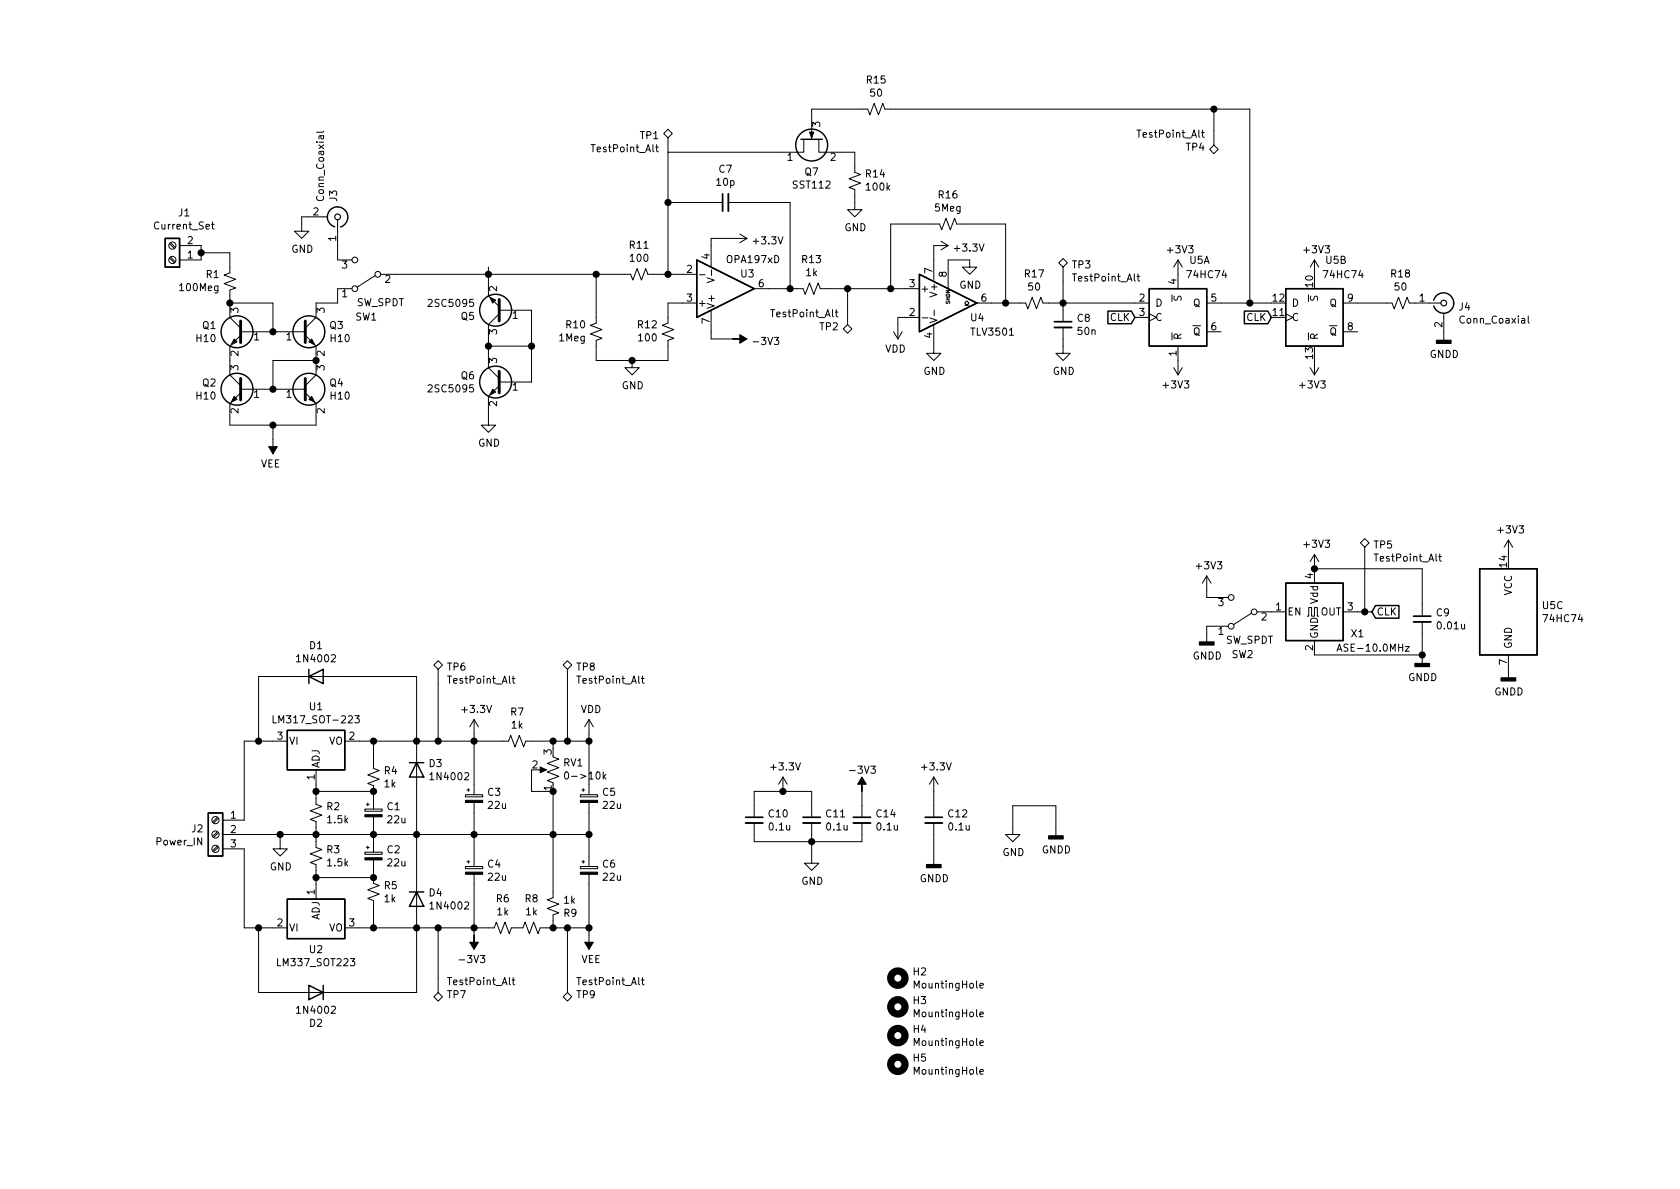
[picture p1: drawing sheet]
<svg xmlns="http://www.w3.org/2000/svg" width="297mm" height="210mm" viewBox="0 0 297 210" stroke-linecap="round" stroke-linejoin="round" font-family="sans-serif">
<g fill="none" stroke="#000" stroke-width=".25">
<path d="M59.7 36.6a1.8 1.8 0 0 1 1.8 1.5 1.8 1.8 0 0 1-1.3 2M59.7 36.6a1.8 1.8 0 0 0-1.8 1.5 1.8 1.8 0 0 0 1.3 2M141.6 24.6h3.8M29.2 42.2h2.5v5h-2.5zM123.2 46l10.1 5-10.1 5.1zM162.6 48.5l10.1 5.1-10.1 5.1zM195.9 55h4.1l.7 1.1-.7 1.1h-4.1zM203.2 51h10.2v10.2h-10.2zM220 55h4.2l.6 1.1-.6 1.1h-4.2zM227.3 51h10.2v10.2h-10.2zM253.5 53.1a1.8 1.8 0 0 1 2.7-1 1.8 1.8 0 0 1 .1 2.9 1.8 1.8 0 0 1-2.8-.9M54.6 119.6l2.5-1.2v2.5z"/>
<path d="M54.6 118.4v2.5M227.3 103.1h10.2v10.2h-10.2zM243.2 107.1h4.1v2.2h-4.1l-.6-1.1zM261.6 100.6h10.2v15.2h-10.2zM50.8 129.2h10.2v6.9h-10.2zM72.4 134.9h2.5M73.7 134.9l1.2 2.5h-2.5zM36.8 143.8h2.6v7.6h-2.6zM50.8 159h10.2v7h-10.2zM72.4 157.7h2.5M73.7 157.7l1.2 2.6h-2.5zM54.6 174.2l2.5 1.3-2.5 1.3z"/>
<path d="M57.1 174.2v2.6"/>
<circle cx="143.5" cy="25.6" r="2.82"/>
<circle cx="41.9" cy="58.7" r="2.82"/>
<circle cx="54.6" cy="58.7" r="2.82"/>
<circle cx="87.6" cy="54.9" r="2.82"/>
<circle cx="41.9" cy="68.8" r="2.82"/>
<circle cx="54.6" cy="68.8" r="2.82"/>
<circle cx="87.6" cy="67.6" r="2.82"/>
</g>
<g fill="none" stroke="#000" stroke-width=".18">
<path d="M214.6 19.3v6.3M37.4 39.7h.5M37.6 39.2v1.1l.3 .2M57.2 23.2l-.2 .2h-1M57.9 38.3h-4.6v2.6h1.3l-1.3 1.3-1.2-1.3h1.2M59.7 38.9v7.1h2.5M115.9 26h.5M116.1 25.6v1.1l.3 .1M117.3 23.6l.8-.7 .8 .7-.8 .8zM118.1 24.4v24.1M118.1 35.8h9.7M128.8 35.8h10.9v15.2"/>
<path d="M142.1 24.6v2.3h-24M143.5 24.6v-5.3h9.9l.4 1 .8-2 .7 2 .8-2 .4 1h64.5v34.3M144.8 24.6v2.3h6.3v3.6l1 .4-2 .7 2 .8-2 .7 1 .4v3.6h1.3l-1.3 1.2-1.2-1.2h1.2M212.4 23.4h.5M212.6 23v1.1l.3 .2M214.6 25.6l.8 .8-.8 .8-.7-.8zM30 43.1l.8 .8M30 45.6l.8 .9M30.1 42.9l.9 .9M30.1 45.5l.9 .8M31.7 43.4h3.9v2.6h-3.9M35.6 44.7h5v3.6l-1 .3 2.1 .8-2.1 .8 2.1 .7-1.1 .4v4.8l1.9 1.9"/>
<path d="M40.6 53.6h7.7v5.1M42.5 59.3l-1.9 1.9v5.1l1.9 1.9M42.5 58.7h11.5M54 59.3l1.9 1.9v5.1l-1.9 1.9M62.2 51h-2.5v2.6h-3.8v2.5l-1.9 1.9M66.3 48.8l-3.2 2M67.3 48.5h44.2l.4 1 .7-2 .8 2 .8-2 .4 1h8.6M86.4 47.2v5.1l1.9 1.9M88.3 55.5l-1.9 1.9v7.6l1.9 1.9M88.3 54.9h5.7v12.7h-5.7M105.4 48.5v8.6l-1 .4 2 .8-2 .7 2 .8-1 .4v3.5h12.7v-3.5l1-.4-2-.8 2-.7-2-.8 1-.4v-3.5h5.1M123.7 48.6h1"/>
<path d="M125 49.1l1.3 .4-1.3 .5M125.7 54.9v5h3.8M125.8 47.7v1M130.8 41.4l1.3 .8M132.1 42.2h-6.4v5M132.1 42.2l-1.3 .7M133.3 51h8.7l.4 1.1 .7-2.1 .8 2.1 .8-2.1 .3 1h17.6M147.7 55.2h.5M147.9 54.8v1l.3 .2M149.9 57.4l.7 .8-.7 .7-.8-.7zM149.9 51v6.4M157.5 51v-11.4h8.6l.4 1 .8-2 .7 2 .8-2 .4 1h8.6v14"/>
<path d="M158 58.7l.7 1.2M159.5 58.7l-.8 1.2M162.6 56.1h-3.9v3.8M163 56.2h1M164.4 56.2l1.3 .4-1.3 .5M165.1 57.4v5.1h1.3l-1.3 1.2-1.3-1.2h1.3M165.2 54.8v1M166.4 42.7l1.2 .7M167.6 43.4h-2.5v6.4M167.6 43.4l-1.2 .8M170.6 54h.3l-.3-.4 .3-.4 .4 .4-.4 .4h.4M171.4 47.2h-1.2l1.2 1.3 1.3-1.3h-1.3v-1.2h-3.8v5"/>
<path d="M172.7 53.6h8.7l.3 1 .8-2 .8 2 .7-2 .4 1h18.8M187.2 46.5l.8-.8 .7 .8-.7 .7zM188 57.9v4.6h1.2l-1.2 1.2-1.3-1.2h1.3M188 47.2v9.7M200.7 56.1h2.5M201 48.9h.5M201.2 48.4v1.1l.3 .2M203.2 55.5l1.3 .6-1.3 .7M208.3 46v5M208.3 46l-.8 1.2M208.3 46l.7 1.2M213.4 53.6h11.4"/>
<path d="M213.4 58.7h2.5M227.3 55.5l1.3 .6-1.3 .7M232.4 46v2.5M232.4 46l-.8 1.2M232.4 46l.8 1.2M237.5 53.6h8.6l.4 1 .8-2 .7 2 .8-2 .4 1h5.6M237.5 58.7h2.5M255.3 55.4v4.8M270.2 55.9v1.1l.2 .1M42.5 69.5l-1.9 1.9v3.8h15.3v-3.8l-1.9-1.9M42.5 68.8h11.5M48.3 75.2v5.1"/>
<path d="M55.9 63.7h-7.6v5.1M86.4 61.2h7.6M88.3 68.2l-1.9 1.9v5.1h1.2l-1.2 1.2-1.3-1.2h1.3M111.8 63.7v1.3h1.2l-1.2 1.3-1.3-1.3h1.3M207.5 65l.8 1.3M208.3 61.2v5.1M209 65l-.7 1.3M231.6 65l.8 1.3M232.4 63.7v2.6M233.2 65l-.8 1.3M232.4 98v5.1M232.4 98l-.8 1.3"/>
<path d="M232.4 98l.8 1.3M241.3 95.2l.8 .8-.8 .8-.8-.8zM241.3 96.8v11.4M254.4 98.4h.5M254.6 98v1.1l.3 .1M266.7 95.5v2.5M266.7 95.5l-.8 1.3M266.7 95.5l.8 1.3M76.7 117.6l.8-.8 .7 .8-.7 .8zM77.5 118.4v12.7M90.6 120h.4M90.7 119.6v1l.3 .2"/>
<path d="M99.6 117.6l.7-.8 .8 .8-.8 .8zM100.3 118.4v12.7M113.4 120h.5M113.6 119.6v1l.3 .2M213.4 101.8v3.9h3.8M213.4 101.8l-.8 1.3M213.4 101.8l.7 1.3M217.2 110.7h-3.8v2.8M221.2 108.5l-3.1 2M222.2 108.2h5.1M231.1 109h.3v-1.6h.5v1.6h.5v-1.6h.5v1.6h.3M232.4 113.3v2.5h19.1"/>
<path d="M232.4 100.6h19.1v8.4M236.4 115.2l.4-1.3 .4 1.3M236.5 114.8h.6M237.5 108.2h5.1M248.5 114.3h.7l-.7 .9h.7M251.5 110v7.3M266.7 115.8v4.1M45.7 131.1v-11.5h28v55.9h-28v-11.4M48.3 126.6v1.2h.6M50.8 131.1h-7.6v13.9h-3.8M55.9 136.1v6.1l1 .4-2 .8 2 .7-2 .8 1 .4v4.6l1 .3-2 .8 2 .8-2 .7 1 .4v6.1M55.9 139.9h10.1"/>
<path d="M61 131.1h28.9l.4-1.1 .8 2.1 .7-2.1 .8 2.1 .4-1h11.1M62.7 126.6h.8l-.4 .4 .3 .2 .1 .4-.2 .2-.6-.1M66 131.1v4.8l1.1 .4-2.1 .7 2.1 .8-2.1 .8 1 .3v4.2M82.5 139.7h.6M82.8 139.4v.5M83.8 127.2l-.7 1.3M83.8 127.2v13.3M83.8 127.2l.8 1.3M94 136.1v3.8h3.8v18.8l-1 .4 2 .8-2 .7 2 .8-1 .4v2.3M95.2 136.1h1.1M97.8 133.9l1 .3-2 .8 2 .8-2 .7 2 .8-2 .7 1 .4v.3M97.8 131.1v1.2"/>
<path d="M99.9 136.6l.2-.1a.67 .67 0 0 1 .5 .6 .67 .67 0 0 1-.5 .7l-.3-.5zM102.9 139.7h.5M103.1 139.4v.5M104.1 127.2l-.7 1.3M104.1 127.2v13.3M104.1 127.2l.8 1.3M106.8 137.3l.3 .5M107.1 136.9l-.4 .5M138.4 137.4l-.7 1.3M138.4 137.4v2.5M138.4 137.4l.8 1.3M152.4 139.9v4.6"/>
<path d="M165.1 137.4v7.1M165.1 137.4l-.8 1.3M165.1 137.4l.8 1.3M38.5 149.6l-.9 .8M38.5 147.1l-.9 .8M38.5 144.5l-.9 .9M38.6 149.8l-.8 .8M38.6 147.2l-.8 .9M38.6 144.7l-.8 .8M39.4 147.6h64.7M39.4 150.1h3.8v14h7.6M49.5 147.6v2.5h1.3l-1.3 1.3-1.2-1.3h1.2"/>
<path d="M55.9 155.2h10.1M64.5 143.1h3.1v.4h-3.1zM64.5 150.7h3.1v.4h-3.1zM64.8 142.2h.5M64.8 149.9h.5M65 142v.5M65 149.6v.5M66 152.1v4.1l1.1 .4-2.1 .7 2.1 .8-2.1 .8 1 .4v4.8M66 144.4v6.3M82.3 140.5h3v.4h-3zM82.3 153.2h3v.4h-3zM82.5 152.4h.6"/>
<path d="M82.8 152.1v.5M83.8 141.9v11.3M83.8 154.6v10.7M102.6 140.5h3.1v.4h-3.1zM102.6 153.2h3.1v.4h-3.1zM102.9 152.4h.5M103.1 152.1v.5M104.1 141.9v11.3M104.1 154.6v13.3M133.3 144.5v-4.6h10.2v4.6M133.3 145.5v3.3h19.1v-3.3M143.5 145.5v7.1h1.3l-1.3 1.3-1.3-1.3h1.3"/>
<path d="M165.1 145.5v7.4M179.1 147.6h-1.3l1.3 1.2 1.2-1.2h-1.2v-5.1h7.6v5.3M61 164.1h26.4l.4-1 .7 2 .8-2 .7 2 .4-1h2.1l.3-1 .8 2 .8-2 .7 2 .4-1h8.6M77.5 175.5l.7 .8-.7 .7-.8-.7zM77.5 164.1v11.4M90.6 173.3h.4M90.7 172.9v1.1l.3 .1M99.6 176.3l.7-.8 .8 .8-.8 .7zM100.3 164.1v11.4M113.4 173.3h.5M113.6 172.9v1.1l.3 .1M173.3 174.3l.6-.1-.1-.3h-.3l-.2 .2v.6h.5"/>
<path d="M173.3 179.4l.6-.1-.1-.3h-.3l-.2 .1v.7h.5M173.3 184.4l.6-.1-.1-.2-.3-.1-.2 .2v.6h.5M173.3 189.5l.6-.1-.1-.2-.3-.1-.2 .2v.6h.5"/>
<circle cx="30.5" cy="46" r=".63"/>
<circle cx="30.5" cy="43.4" r=".63"/>
<circle cx="62.7" cy="46" r=".51"/>
<circle cx="62.7" cy="51" r=".51"/>
<circle cx="66.8" cy="48.5" r=".51"/>
<circle cx="217.7" cy="110.7" r=".51"/>
<circle cx="217.7" cy="105.7" r=".51"/>
<circle cx="221.7" cy="108.2" r=".51"/>
<circle cx="38.1" cy="147.6" r=".63"/>
<circle cx="38.1" cy="145" r=".63"/>
<circle cx="38.1" cy="150.1" r=".63"/>
</g>
<g fill="#000" stroke="#000" stroke-width=".18">
<path d="M143.1 23.4h.8l-.4 1zM86.6 52.6l1 .5-.5 .5zM129.5 59.9h1.3v-.7l1.3 .7-1.3 .8v-.8zM41.4 59.9l.5 .5-1 .6zM41.4 70.1l.5 .5-1 .5zM47.5 79h1.5l-.7 1.3zM55.1 59.9l.5 1.1-1-.6zM55.1 70.1l.5 1-1-.5zM87.1 68.8l.5 .5-1 .5zM95.5 135.6l1.1 .5-1.1 .5zM152.4 137.4l.8 1.3h-.8v1.2v-1.2h-.8zM64.5 144.1h3.1v.3h-3.1z"/>
<path d="M64.5 151.7h3.1v.4h-3.1zM82.3 141.5h3v.4h-3zM82.3 154.2h3v.4h-3zM102.6 141.5h3.1v.4h-3.1zM102.6 154.2h3.1v.4h-3.1zM83.8 165.3v1.3h.8l-.8 1.3-.7-1.3h.7zM103.4 166.6h1.5l-.8 1.3z"/>
</g>
<path d="M42.5 56.8v3.8M54 56.8v3.8M88.3 53v3.8M42.5 66.9v3.8M54 66.9v3.8M88.3 65.7v3.8" fill="none" stroke="#000" stroke-width=".51"/>
<path d="M128.8 34.3v3M186.4 57.9h3.1M249.9 110h3.1M131.8 145.5h3.1M142 145.5h3M150.9 145.5h3M163.6 145.5h3" fill="none" stroke="#000" stroke-width=".33"/>
<path d="M127.8 34.3v3M186.4 56.9h3.1M249.9 109h3.1M131.8 144.5h3.1M142 144.5h3M150.9 144.5h3M163.6 144.5h3" fill="none" stroke="#000" stroke-width=".3"/>
<g fill="#000" stroke="#000" stroke-width=".25">
<path d="M254 60.2h2.5v.5h-2.5zM212.1 113.5h2.5v.5h-2.5zM250.2 117.3h2.5v.6h-2.5zM265.4 119.9h2.6v.5h-2.6zM163.8 152.9h2.6v.5h-2.6zM185.4 147.8h2.6v.5h-2.6z"/>
<circle cx="214.6" cy="19.3" r=".51"/>
<circle cx="118.1" cy="35.8" r=".51"/>
<circle cx="35.6" cy="44.7" r=".51"/>
<circle cx="40.6" cy="53.6" r=".51"/>
<circle cx="48.3" cy="58.7" r=".51"/>
<circle cx="86.4" cy="48.5" r=".51"/>
<circle cx="105.4" cy="48.5" r=".51"/>
<circle cx="118.1" cy="48.5" r=".51"/>
<circle cx="139.7" cy="51" r=".51"/>
<circle cx="149.9" cy="51" r=".51"/>
<circle cx="157.5" cy="51" r=".51"/>
<circle cx="177.8" cy="53.6" r=".51"/>
<circle cx="188" cy="53.6" r=".51"/>
<circle cx="221" cy="53.6" r=".51"/>
<circle cx="48.3" cy="75.2" r=".51"/>
<circle cx="48.3" cy="68.8" r=".51"/>
<circle cx="55.9" cy="63.7" r=".51"/>
<circle cx="86.4" cy="61.2" r=".51"/>
<circle cx="94" cy="61.2" r=".51"/>
<circle cx="111.8" cy="63.7" r=".51"/>
<circle cx="232.4" cy="100.6" r=".51"/>
<circle cx="241.3" cy="108.2" r=".51"/>
<circle cx="251.5" cy="115.8" r=".51"/>
<circle cx="45.7" cy="131.1" r=".51"/>
<circle cx="55.9" cy="139.9" r=".51"/>
<circle cx="66" cy="131.1" r=".51"/>
<circle cx="66" cy="139.9" r=".51"/>
<circle cx="73.7" cy="131.1" r=".51"/>
<circle cx="77.5" cy="131.1" r=".51"/>
<circle cx="83.8" cy="131.1" r=".51"/>
<circle cx="97.8" cy="131.1" r=".51"/>
<circle cx="97.8" cy="139.9" r=".51"/>
<circle cx="100.3" cy="131.1" r=".51"/>
<circle cx="104.1" cy="131.1" r=".51"/>
<circle cx="138.4" cy="139.9" r=".51"/>
<circle cx="49.5" cy="147.6" r=".51"/>
<circle cx="55.9" cy="155.2" r=".51"/>
<circle cx="55.9" cy="147.6" r=".51"/>
<circle cx="66" cy="155.2" r=".51"/>
<circle cx="66" cy="147.6" r=".51"/>
<circle cx="73.7" cy="147.6" r=".51"/>
<circle cx="83.8" cy="147.6" r=".51"/>
<circle cx="97.8" cy="147.6" r=".51"/>
<circle cx="104.1" cy="147.6" r=".51"/>
<circle cx="143.5" cy="148.8" r=".51"/>
<circle cx="45.7" cy="164.1" r=".51"/>
<circle cx="66" cy="164.1" r=".51"/>
<circle cx="73.7" cy="164.1" r=".51"/>
<circle cx="77.5" cy="164.1" r=".51"/>
<circle cx="83.8" cy="164.1" r=".51"/>
<circle cx="97.8" cy="164.1" r=".51"/>
<circle cx="100.3" cy="164.1" r=".51"/>
<circle cx="104.1" cy="164.1" r=".51"/>
</g>
<g fill="none" stroke="#000" stroke-width=".2">
<circle cx="59.7" cy="38.3" r=".51"/>
<circle cx="255.3" cy="53.6" r=".51"/>
</g>
<g fill="none" stroke="#000" stroke-width="1.3">
<circle cx="158.7" cy="173" r="1.27"/>
<circle cx="158.7" cy="178" r="1.27"/>
<circle cx="158.7" cy="188.2" r="1.27"/>
<circle cx="158.7" cy="183.1" r="1.27"/>
</g>
<g font-size="1.8">
<text x="153.3" y="14.8">R15</text>
<text x="153.9" y="17.1">50</text>
<text x="145" y="22.4" transform="rotate(-90 145 22.4)">3</text>
<text x="104.8" y="26.9">TestPoint_Alt</text>
<text x="113.2" y="24.6">TP1</text>
<text x="139.2" y="28.4">1</text>
<text x="146.8" y="28.4">2</text>
<text x="201.3" y="24.4">TestPoint_Alt</text>
<text x="209.7" y="26.7">TP4</text>
<text x="57.3" y="35.3" transform="rotate(-90 57.3 35.3)">Conn_Coaxial</text>
<text x="59.6" y="35.6" transform="rotate(-90 59.6 35.6)">J3</text>
<text x="126.7" y="32.9">10p</text>
<text x="127.2" y="30.6">C7</text>
<text x="140.3" y="33.3">SST112</text>
<text x="142.3" y="31">Q7</text>
<text x="153.1" y="31.4">R14</text>
<text x="153.3" y="33.7">100k</text>
<text x="166" y="35.1">R16</text>
<text x="27.5" y="40.6">Current_Set</text>
<text x="31.6" y="38.3">J1</text>
<text x="55.4" y="38.1">2</text>
<text x="149.3" y="40.9">GND</text>
<text x="165.4" y="37.4">5Meg</text>
<text x="33.2" y="45.7">1</text>
<text x="33.2" y="43.2">2</text>
<text x="51.5" y="44.7">GND</text>
<text x="59.4" y="42.6" transform="rotate(-90 59.4 42.6)">1</text>
<text x="60.5" y="47.5">3</text>
<text x="111.4" y="44">R11</text>
<text x="111.5" y="46.3">100</text>
<text x="125.5" y="45.8" transform="rotate(-90 125.5 45.8)">4</text>
<text x="128.6" y="46.5">OPA197xD</text>
<text x="133.4" y="43.2">+3.3V</text>
<text x="141.9" y="46.5">R13</text>
<text x="168.9" y="44.5">+3.3V</text>
<text x="189.6" y="47.5">TP3</text>
<text x="206.6" y="44.8">+3V3</text>
<text x="210.3" y="46.7">U5A</text>
<text x="230.7" y="44.8">+3V3</text>
<text x="234.5" y="46.7">U5B</text>
<text x="32" y="51.5">100Meg</text>
<text x="36.5" y="49.2">R1</text>
<text x="60.5" y="52.6">1</text>
<text x="68.1" y="50">2</text>
<text x="87.9" y="51.5" transform="rotate(-90 87.9 51.5)">2</text>
<text x="121.4" y="48.3">2</text>
<text x="121.4" y="53.3">3</text>
<text x="131" y="49.1">U3</text>
<text x="134.1" y="50.8">6</text>
<text x="142.5" y="48.8">1k</text>
<text x="160.8" y="50.8">3</text>
<text x="162.7" y="51.7">+</text>
<text x="164.8" y="48.4" transform="rotate(-90 164.8 48.4)">7</text>
<text x="165.7" y="52.1" transform="rotate(-90 165.7 52.1)">V+</text>
<text x="167.4" y="49" transform="rotate(-90 167.4 49)">8</text>
<text x="169.6" y="51">GND</text>
<text x="173.5" y="53.3">6</text>
<text x="181.2" y="49.1">R17</text>
<text x="181.9" y="51.4">50</text>
<text x="189.9" y="49.8">TestPoint_Alt</text>
<text x="201.4" y="53.3">2</text>
<text x="208" y="50.3" transform="rotate(-90 208 50.3)">4</text>
<text x="208.9" y="53.2" transform="rotate(-90 208.9 53.2)">S</text>
<text x="210.1" y="49.2">74HC74</text>
<text x="214.1" y="53.3">5</text>
<text x="225.1" y="53.3">12</text>
<text x="232.2" y="50.7" transform="rotate(-90 232.2 50.7)">10</text>
<text x="233" y="53.2" transform="rotate(-90 233 53.2)">S</text>
<text x="234.3" y="49.2">74HC74</text>
<text x="238.3" y="53.3">9</text>
<text x="246" y="49.1">R18</text>
<text x="246.7" y="51.4">50</text>
<text x="251" y="53.3">1</text>
<text x="35.8" y="58.2">Q1</text>
<text x="42.2" y="55.3" transform="rotate(-90 42.2 55.3)">3</text>
<text x="57.4" y="55.3" transform="rotate(-90 57.4 55.3)">3</text>
<text x="58.3" y="58.2">Q3</text>
<text x="62.9" y="56.7">SW1</text>
<text x="63" y="54.1">SW_SPDT</text>
<text x="76" y="54.3">2SC5095</text>
<text x="81.6" y="56.6">Q5</text>
<text x="87.9" y="59.2" transform="rotate(-90 87.9 59.2)">3</text>
<text x="90.6" y="56.4">1</text>
<text x="100.2" y="58.1">R10</text>
<text x="112.8" y="58.1">R12</text>
<text x="123.3" y="54.2">+</text>
<text x="125.5" y="57.2" transform="rotate(-90 125.5 57.2)">7</text>
<text x="126.4" y="54.7" transform="rotate(-90 126.4 54.7)">V+</text>
<text x="136.5" y="56.1">TestPoint_Alt</text>
<text x="145" y="58.4">TP2</text>
<text x="160.8" y="55.9">2</text>
<text x="164.8" y="59.8" transform="rotate(-90 164.8 59.8)">4</text>
<text x="171.7" y="56.8">U4</text>
<text x="171.9" y="59.4">TLV3501</text>
<text x="190.5" y="56.9">C8</text>
<text x="190.6" y="59.2">50n</text>
<text x="196.2" y="56.8">CLK</text>
<text x="201.4" y="55.9">3</text>
<text x="204.2" y="54.2">D</text>
<text x="204.2" y="56.8">C</text>
<text x="211" y="54.2">Q</text>
<text x="211" y="59.3">Q</text>
<text x="214.1" y="58.4">6</text>
<text x="220.4" y="56.8">CLK</text>
<text x="225.1" y="55.9">11</text>
<text x="228.3" y="56.8">C</text>
<text x="228.3" y="54.2">D</text>
<text x="235.1" y="59.3">Q</text>
<text x="235.1" y="54.2">Q</text>
<text x="238.3" y="58.4">8</text>
<text x="255" y="57.9" transform="rotate(-90 255 57.9)">2</text>
<text x="258" y="54.9">J4</text>
<text x="258.3" y="57.2">Conn_Coaxial</text>
<text x="34.8" y="60.5">H10</text>
<text x="42.2" y="65.5" transform="rotate(-90 42.2 65.5)">3</text>
<text x="42.2" y="63" transform="rotate(-90 42.2 63)">2</text>
<text x="44.9" y="60.2">1</text>
<text x="50.6" y="60.2">1</text>
<text x="57.4" y="65.5" transform="rotate(-90 57.4 65.5)">3</text>
<text x="57.4" y="63" transform="rotate(-90 57.4 63)">2</text>
<text x="58.5" y="60.5">H10</text>
<text x="87.9" y="64.2" transform="rotate(-90 87.9 64.2)">3</text>
<text x="98.9" y="60.4">1Meg</text>
<text x="113" y="60.4">100</text>
<text x="133.6" y="61">-3V3</text>
<text x="156.5" y="62.4">VDD</text>
<text x="208" y="63" transform="rotate(-90 208 63)">1</text>
<text x="208.9" y="60.2" transform="rotate(-90 208.9 60.2)">R</text>
<text x="232.2" y="63.4" transform="rotate(-90 232.2 63.4)">13</text>
<text x="233" y="60.2" transform="rotate(-90 233 60.2)">R</text>
<text x="252.8" y="63.3">GNDD</text>
<text x="34.8" y="70.7">H10</text>
<text x="35.8" y="68.3">Q2</text>
<text x="44.9" y="70.4">1</text>
<text x="50.6" y="70.4">1</text>
<text x="58.3" y="68.3">Q4</text>
<text x="58.5" y="70.7">H10</text>
<text x="76" y="69.4">2SC5095</text>
<text x="81.6" y="67.1">Q6</text>
<text x="87.9" y="71.9" transform="rotate(-90 87.9 71.9)">2</text>
<text x="90.6" y="69.1">1</text>
<text x="109.9" y="68.8">GND</text>
<text x="163.3" y="66.3">GND</text>
<text x="186.1" y="66.3">GND</text>
<text x="205.8" y="68.7">+3V3</text>
<text x="229.9" y="68.7">+3V3</text>
<text x="42.2" y="73.1" transform="rotate(-90 42.2 73.1)">2</text>
<text x="57.4" y="73.1" transform="rotate(-90 57.4 73.1)">2</text>
<text x="46.1" y="82.7">VEE</text>
<text x="84.5" y="79">GND</text>
<text x="265" y="94.3">+3V3</text>
<text x="211.7" y="100.7">+3V3</text>
<text x="230.7" y="96.9">+3V3</text>
<text x="243" y="97">TP5</text>
<text x="243.2" y="99.3">TestPoint_Alt</text>
<text x="266.4" y="100.3" transform="rotate(-90 266.4 100.3)">14</text>
<text x="215.4" y="107.2">3</text>
<text x="225.6" y="107.9">1</text>
<text x="232.2" y="102.3" transform="rotate(-90 232.2 102.3)">4</text>
<text x="233" y="106.7" transform="rotate(-90 233 106.7)">Vdd</text>
<text x="238.3" y="107.9">3</text>
<text x="267.3" y="105.3" transform="rotate(-90 267.3 105.3)">VCC</text>
<text x="272.8" y="107.7">U5C</text>
<text x="215.4" y="112.3">1</text>
<text x="216.7" y="113.8">SW_SPDT</text>
<text x="223" y="109.7">2</text>
<text x="227.6" y="108.8">EN</text>
<text x="233" y="113" transform="rotate(-90 233 113)">GND</text>
<text x="233.5" y="108.8">OUT</text>
<text x="239" y="112.7">X1</text>
<text x="243.4" y="108.8">CLK</text>
<text x="254" y="109">C9</text>
<text x="254.3" y="111.3">0.01u</text>
<text x="273.1" y="110">74HC74</text>
<text x="52.8" y="117.1">1N4002</text>
<text x="54.8" y="114.8">D1</text>
<text x="79.1" y="118.6">TP6</text>
<text x="102" y="118.6">TP8</text>
<text x="210.9" y="116.6">GNDD</text>
<text x="217.8" y="116.4">SW2</text>
<text x="232.2" y="115" transform="rotate(-90 232.2 115)">2</text>
<text x="237.2" y="115.2">ASE-10.0MHz</text>
<text x="266.4" y="117.6" transform="rotate(-90 266.4 117.6)">7</text>
<text x="267.3" y="114.8" transform="rotate(-90 267.3 114.8)">GND</text>
<text x="54.8" y="125.6">U1</text>
<text x="79.4" y="120.9">TestPoint_Alt</text>
<text x="102.3" y="120.9">TestPoint_Alt</text>
<text x="249" y="120.4">GNDD</text>
<text x="264.2" y="123">GNDD</text>
<text x="49" y="130.8">3</text>
<text x="49" y="127.9">LM317_SOT-223</text>
<text x="51.1" y="131.7">VI</text>
<text x="58.1" y="131.7">VO</text>
<text x="61.7" y="130.8">2</text>
<text x="81.9" y="126.1">+3.3V</text>
<text x="90.3" y="126.5">R7</text>
<text x="90.5" y="128.8">1k</text>
<text x="102.7" y="126.1">VDD</text>
<text x="55.6" y="137.9" transform="rotate(-90 55.6 137.9)">1</text>
<text x="56.5" y="135.9" transform="rotate(-90 56.5 135.9)">ADJ</text>
<text x="68" y="136.9">R4</text>
<text x="75.9" y="135.7">D3</text>
<text x="76.4" y="138">1N4002</text>
<text x="94.1" y="135.9">2</text>
<text x="97.5" y="133.4" transform="rotate(-90 97.5 133.4)">3</text>
<text x="99.7" y="135.5">RV1</text>
<text x="100.7" y="137.8">0-&gt;10k</text>
<text x="136.5" y="136.2">+3.3V</text>
<text x="150.6" y="136.8">-3V3</text>
<text x="163.1" y="136.2">+3.3V</text>
<text x="57.8" y="143.3">R2</text>
<text x="68" y="139.2">1k</text>
<text x="68.5" y="143.3">C1</text>
<text x="86.3" y="140.7">C3</text>
<text x="86.4" y="143">22u</text>
<text x="97.5" y="139.8" transform="rotate(-90 97.5 139.8)">1</text>
<text x="106.6" y="140.7">C5</text>
<text x="106.7" y="143">22u</text>
<text x="27.7" y="149.5">Power_IN</text>
<text x="33.9" y="147.2">J2</text>
<text x="40.8" y="144.8">1</text>
<text x="40.8" y="147.3">2</text>
<text x="40.8" y="149.9">3</text>
<text x="58" y="145.6">1.5k</text>
<text x="68.6" y="145.6">22u</text>
<text x="136" y="144.5">C10</text>
<text x="136.1" y="146.9">0.1u</text>
<text x="146.1" y="144.5">C11</text>
<text x="146.3" y="146.9">0.1u</text>
<text x="155" y="144.5">C14</text>
<text x="155.1" y="146.9">0.1u</text>
<text x="167.7" y="144.5">C12</text>
<text x="167.8" y="146.9">0.1u</text>
<text x="47.7" y="153.9">GND</text>
<text x="57.8" y="150.9">R3</text>
<text x="58" y="153.2">1.5k</text>
<text x="68.5" y="150.9">C2</text>
<text x="68.6" y="153.2">22u</text>
<text x="86.3" y="153.4">C4</text>
<text x="86.4" y="155.7">22u</text>
<text x="106.6" y="153.4">C6</text>
<text x="106.7" y="155.7">22u</text>
<text x="177.2" y="151.4">GND</text>
<text x="184.2" y="150.9">GNDD</text>
<text x="55.6" y="158.2" transform="rotate(-90 55.6 158.2)">1</text>
<text x="68" y="157.2">R5</text>
<text x="68" y="159.6">1k</text>
<text x="75.9" y="158.5">D4</text>
<text x="76.4" y="160.8">1N4002</text>
<text x="87.8" y="159.6">R6</text>
<text x="87.9" y="161.9">1k</text>
<text x="92.9" y="159.6">R8</text>
<text x="93" y="161.9">1k</text>
<text x="99.7" y="159.8">1k</text>
<text x="141.7" y="156.5">GND</text>
<text x="162.6" y="156">GNDD</text>
<text x="49" y="163.8">2</text>
<text x="51.1" y="164.7">VI</text>
<text x="56.5" y="162.8" transform="rotate(-90 56.5 162.8)">ADJ</text>
<text x="58.1" y="164.7">VO</text>
<text x="61.7" y="163.8">3</text>
<text x="99.7" y="162.1">R9</text>
<text x="49.4" y="170.9">LM337_SOT223</text>
<text x="54.8" y="168.5">U2</text>
<text x="81.6" y="170.3">-3V3</text>
<text x="102.8" y="170.3">VEE</text>
<text x="161.5" y="172.5">H2</text>
<text x="52.8" y="179.3">1N4002</text>
<text x="79.1" y="176.5">TP7</text>
<text x="79.4" y="174.2">TestPoint_Alt</text>
<text x="102" y="176.5">TP9</text>
<text x="102.3" y="174.2">TestPoint_Alt</text>
<text x="161.5" y="177.6">H3</text>
<text x="161.8" y="174.8">MountingHole</text>
<text x="161.8" y="179.9">MountingHole</text>
<text x="54.8" y="181.6">D2</text>
<text x="161.5" y="182.6">H4</text>
<text x="161.8" y="185">MountingHole</text>
<text x="161.5" y="187.7">H5</text>
<text x="161.8" y="190">MountingHole</text>
</g>
<text font-size=".9" x="167.9" y="53.7" transform="rotate(-90 167.9 53.7)">SHDN</text>
</svg>
